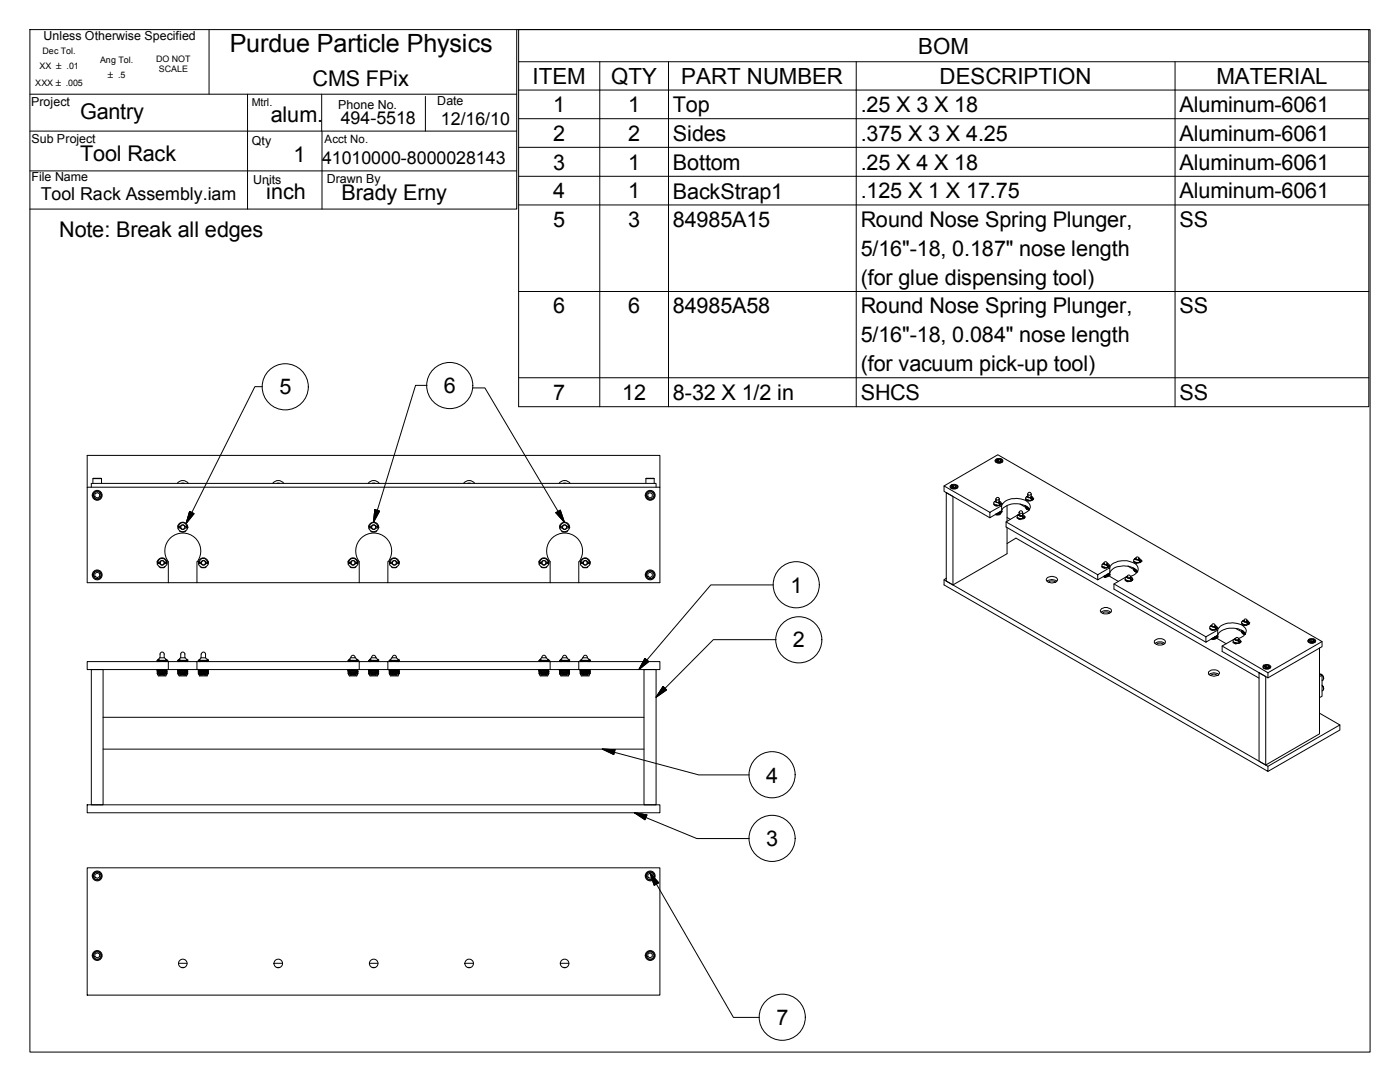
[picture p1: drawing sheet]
<svg xmlns="http://www.w3.org/2000/svg" width="279mm" height="216mm" viewBox="0 0 279 216" stroke-linecap="round" stroke-linejoin="round" font-family="sans-serif">
<!-- layer: Visible Edges(ANSI) -->
<g fill="none" stroke="#000" stroke-width=".2">
<path d="M17.4 97.2v-6.3h114.3v6.3M17.4 97.2h114.3v19.1h-114.3zM18.2 97.2v-.7h112.7v.7M18.5 95.5h1.8zM18.5 95.5v1M18.9 98.6l.5-.3 .5 .3v.5l-.5 .3-.5-.3zM20.3 95.5v1M35.4 96.5a1.37 1.37 0 0 1 2.2 0M36.2 96.4h.6M54.4 96.5a1.37 1.37 0 0 1 2.3 0M55.2 96.4h.6M73.5 96.5a1.37 1.37 0 0 1 2.2 0"/>
<path d="M74.3 96.4h.6M92.5 96.5a1.37 1.37 0 0 1 2.3 0M93.3 96.4h.6M111.6 96.5a1.37 1.37 0 0 1 2.2 0M112.4 96.4h.6M128.9 95.5v1M129 95.4l1.6 .1zM129.3 98.6l.4-.3 .5 .3v.5l-.5 .3-.4-.3zM130.6 95.5v1M188.4 97l10.7-6.3 64.7 37.3-10.8 6.2M188.8 98.3l1.4 .8v17.6l-1.4-.7zM189.7 96.9a.97 .97 0 0 1 1.5 .3 1.01 1.01 0 0 1-1.6 0z"/>
<path d="M189.7 97.2v.1M190 96.8h.6l.4 .2a.65 .65 0 0 1-.6 .5 .65 .65 0 0 1-.6-.4zM190 96.9l-.3 .4a.87 .87 0 0 0 1.4-.1l-.3-.3M190 97l.3-.1 .4 .1 .1 .2-.3 .1h-.4zM190.3 96.9v.3l-.2 .1M190.3 97.2l.3 .1M190.7 97v.2M191.1 97.2v.1M198.6 91.9a.92 .92 0 0 1 1.6 .1 .93 .93 0 0 1-1.6-.1zM198.7 92v.2M198.8 99.9v.4h.5M198.8 99.9h.1"/>
<path d="M198.8 99.9l-.2 .2 .1-.1M198.9 91.7a.54 .54 0 0 1 .7-.2 .54 .54 0 0 1 .3 .6 .61 .61 0 0 1-.6 .2 .61 .61 0 0 1-.5-.5zM198.9 91.7l-.1 .1a.61 .61 0 0 0 .3 .6 .61 .61 0 0 0 .7-.1l.2-.2-.2-.4M199 91.9l.3-.2 .3 .1 .2 .2-.3 .2-.4-.1zM199.3 91.7l-.2 .4M199.6 91.8v.3l-.3-.1M200 92v.2M204.7 99.6l.2 .3 .5 .1M204.8 99.6l.1 .2 .8 .1M204.9 99.1h.1M205 99.1l-.3 .3a1.07 1.07 0 0 0 1.4 .3h-.2l.2-.3-.1-.3-.2-.1 .1 .4-.2 .2-.1-.3M205.1 99l-.1 .2 .6 .1"/>
<path d="M205.1 99.1l.2 .2h.3M205.1 99h.1M205.1 99l-.2 .1h.1M205.1 99.8l.6 .1M205.7 99.2v.2h.2M205.7 99.4h.1M205.7 99.2h.1M205.8 99.1l-.1 .1M206.1 99.3l.1 .2-.1 .2M206.1 99.4l-.2 .3M206.1 99.4h.1M206.2 99.6l-.4 .3"/>
<path d="M206.2 99.5v.1M18.9 114.4l.5-.2 .5 .2v.6l-.5 .3-.5-.3zM31.4 112.1l.1 .4a.87 .87 0 0 1 .9-1.1 .87 .87 0 0 1 .8 1.1l.1-.4M31.4 112.6a1.08 1.08 0 0 0 1 .6 1.08 1.08 0 0 0 .9-.6M31.4 112.1a1.02 1.02 0 0 1 1-.8 1.02 1.02 0 0 1 .9 .8M31.4 112v.6M31.5 112.3h.1M31.5 112.3v.2M31.6 112.2h.3M31.6 112.2v.2l.3 .1M31.7 113.1a1.05 1.05 0 0 0 1.3 0M31.9 112.4a.48 .48 0 0 0 .5 .4 .48 .48 0 0 0 .4-.4"/>
<path d="M31.9 112.2a.48 .48 0 0 1 .5-.4 .48 .48 0 0 1 .4 .4M32.8 112.2h.3M33.1 112.2v.3h-.3M33.2 112.3h.1M33.2 112.3v.2M33.3 112v.6M33.6 112.1v4.2M33.6 112.1a3.6 3.6 0 0 1 .5-4.8 3.6 3.6 0 0 1 4.8 0 3.6 3.6 0 0 1 .5 4.8M35.5 105.5a1.03 1.03 0 0 0 .9 .6 1.03 1.03 0 0 0 1-.6M35.5 104.9v.5M35.6 105.2h.1M35.6 105.2v.1"/>
<path d="M35.8 104.5a.95 .95 0 0 1 1-.2 .95 .95 0 0 1 .6 .9l-.1 .1a.88 .88 0 0 0-.8-1 .88 .88 0 0 0-.9 1l-.1-.3zM35.8 105h.3M35.8 105.1v.2h.3M35.8 106a1.15 1.15 0 0 0 1.3 0M36 105.3a.48 .48 0 0 0 .5 .4 .48 .48 0 0 0 .4-.4M36 105.1a.48 .48 0 0 1 .5-.4 .48 .48 0 0 1 .4 .4M36.9 105h.3M37.2 105.1v.2h-.3M37.3 105.2h.1M37.3 105.2v.1M37.4 104.9v.5M39.3 112.1v4.2"/>
<path d="M39.6 112.6a1.03 1.03 0 0 0 1 .6 1.03 1.03 0 0 0 .9-.6M39.7 112v.6M39.8 111.8a.9 .9 0 0 1 1.1-.4 .9 .9 0 0 1 .5 1.1 .84 .84 0 0 0-.8-1.1 .84 .84 0 0 0-.8 1.1l-.2-.4zM39.8 112.3h.1M39.8 112.3v.2M39.9 112.2h.3M39.9 112.5h.3M39.9 112.2v.2M39.9 113.1a1.15 1.15 0 0 0 1.3 0M40.2 112.4a.48 .48 0 0 0 .4 .4 .48 .48 0 0 0 .5-.4M40.2 112.2a.48 .48 0 0 1 .4-.4 .48 .48 0 0 1 .5 .4M41 112.5h.3"/>
<path d="M41 112.2h.3M41.3 112.2v.2M41.4 112.3h.1M41.4 112.3v.2M41.6 112v.6M69.5 112.6a1.08 1.08 0 0 0 1 .6 1.08 1.08 0 0 0 .9-.6M69.5 112v.6M69.6 112.3h.1M69.6 112.3v.2M69.7 111.6a.94 .94 0 0 1 1.1-.2 .94 .94 0 0 1 .6 .9l-.1 .2a.87 .87 0 0 0-.8-1.1 .87 .87 0 0 0-.9 1.1 .56 .56 0 0 1 .1-.9zM69.7 112.2h.3M69.7 112.5h.3"/>
<path d="M69.7 112.2v.2M69.8 113.1l.4 .2h.5l.4-.2M70 112.4a.48 .48 0 0 0 .5 .4 .48 .48 0 0 0 .4-.4M70 112.2a.48 .48 0 0 1 .5-.4 .48 .48 0 0 1 .4 .4M70.9 112.2h.3M70.9 112.5h.3M71.2 112.2v.2M71.3 112.3h.1M71.3 112.3v.2M71.4 112v.6M71.7 112.1v4.2M71.7 112.1a3.6 3.6 0 0 1 .5-4.8 3.6 3.6 0 0 1 4.8 0 3.6 3.6 0 0 1 .5 4.8"/>
<path d="M73.6 105.5a1.03 1.03 0 0 0 .9 .6 1.03 1.03 0 0 0 1-.6M73.6 104.9v.5M73.7 105.2h.1M73.7 105.2v.1M73.9 104.5a.95 .95 0 0 1 1-.2 .95 .95 0 0 1 .6 .9l-.1 .1a.88 .88 0 0 0-.8-1 .88 .88 0 0 0-.9 1l-.1-.3zM73.9 105h.3M73.9 105.1v.2h.3M74 106a1.05 1.05 0 0 0 1.2 0M74.1 105.3a.48 .48 0 0 0 .5 .4 .48 .48 0 0 0 .4-.4M74.1 105.1a.48 .48 0 0 1 .5-.4 .48 .48 0 0 1 .4 .4M75 105h.3M75.3 105.1v.2h-.3"/>
<path d="M75.4 105.2h.1M75.4 105.2v.1M75.5 104.9v.5M77.4 112.1v4.2M77.7 112.6a1.03 1.03 0 0 0 1 .6 1.03 1.03 0 0 0 .9-.6M77.8 112v.6M77.9 111.8a.9 .9 0 0 1 1.1-.4 .9 .9 0 0 1 .5 1.1 .84 .84 0 0 0-.8-1.1 .84 .84 0 0 0-.8 1.1l-.2-.4zM77.9 112.3h.1M77.9 112.3v.2M78 112.2h.3M78 112.2v.2l.3 .1M78.1 113.1a.95 .95 0 0 0 1.1 0"/>
<path d="M78.3 112.4a.48 .48 0 0 0 .4 .4 .48 .48 0 0 0 .5-.4M78.3 112.2a.48 .48 0 0 1 .4-.4 .48 .48 0 0 1 .5 .4M79.1 112.2h.3M79.4 112.2v.2l-.3 .1M79.5 112.3h.1M79.5 112.3v.2M79.7 112v.6M107.6 112.6a1.08 1.08 0 0 0 1 .6 1.08 1.08 0 0 0 .9-.6M107.6 112v.6M107.7 112.3h.1M107.7 112.3v.2M107.8 111.6a.94 .94 0 0 1 1.1-.2 .94 .94 0 0 1 .6 .9l-.1 .2a.87 .87 0 0 0-.8-1.1 .87 .87 0 0 0-.9 1.1 .56 .56 0 0 1 .1-.9z"/>
<path d="M107.8 112.2h.3M107.8 112.2v.3l.3-.1a.48 .48 0 0 0 .5 .4 .48 .48 0 0 0 .4-.4M107.9 113.1l.4 .2h.5l.4-.2M108.1 112.2a.48 .48 0 0 1 .5-.4 .48 .48 0 0 1 .4 .4M109 112.2h.3M109.3 112.2v.2l-.3 .1M109.4 112.3h.1M109.4 112.3v.2M109.5 112v.6M109.8 112.1v4.2M109.8 112.1a3.6 3.6 0 0 1 .5-4.8 3.6 3.6 0 0 1 4.8 0 3.6 3.6 0 0 1 .5 4.8M111.7 105.5a1.03 1.03 0 0 0 .9 .6 1.03 1.03 0 0 0 1-.6"/>
<path d="M111.7 104.9v.5M111.8 105.2h.1M111.8 105.2v.1M112 104.5a.95 .95 0 0 1 1-.2 .95 .95 0 0 1 .6 .9l-.1 .1a.88 .88 0 0 0-.8-1 .88 .88 0 0 0-.9 1l-.1-.3zM112 105h.3M112 105.1v.2h.3M112.1 106a1.05 1.05 0 0 0 1.2 0M112.2 105.3a.48 .48 0 0 0 .5 .4 .48 .48 0 0 0 .4-.4M112.2 105.1a.48 .48 0 0 1 .5-.4 .48 .48 0 0 1 .4 .4M113.1 105h.3M113.4 105.1v.2h-.3M113.5 105.2h.1"/>
<path d="M113.5 105.2v.1M113.6 104.9v.5M115.5 112.1v4.2M115.8 112.6a1.03 1.03 0 0 0 1 .6 1.03 1.03 0 0 0 .9-.6M115.9 112v.6M116 111.8a.9 .9 0 0 1 1.1-.4 .9 .9 0 0 1 .5 1.1 .84 .84 0 0 0-.8-1.1 .84 .84 0 0 0-.8 1.1l-.2-.4zM116 112.3h.1M116 112.3v.2M116.1 112.2h.3M116.1 112.2v.2l.3 .1M116.2 113.1a.95 .95 0 0 0 1.1 0M116.4 112.4a.48 .48 0 0 0 .4 .4 .48 .48 0 0 0 .5-.4"/>
<path d="M116.4 112.2a.48 .48 0 0 1 .4-.4 .48 .48 0 0 1 .5 .4M117.2 112.2h.3M117.5 112.2v.2l-.3 .1M117.6 112.3h.1M117.6 112.3v.2M117.8 112v.6M129.3 114.4l.4-.2 .5 .2v.6l-.5 .3-.4-.3zM188.8 115.4l-.4 .3v1l64.6 37.2v-1l-64.6-37.2M197.5 102.2l2.4-1.3v1l-2.4 1.4zM197.5 102.2l-9.1-5.2v1l9.1 5.3M198.3 100.6l.2 .2 .5 .2M198.4 100.6l.2 .2 .7 .1"/>
<path d="M198.6 100.1h.1M198.6 100a.39 .39 0 0 0-.3 .5 .39 .39 0 0 0 .5 .3h.7l.3-.2h-.3h.1l.2-.3-.4-.4 .2 .6h-.2l-.1-.2M198.7 102.6l.4 .1-.3-.1M198.8 100.1l.1 .2h.4M198.8 100.8h.6M198.8 102.6l.3 .1M198.8 100.8h.1M198.8 102.6h.1M199.4 100.1l.2 .4M199.4 100.1h.1M199.4 100.3l-.1 .1M199.4 100.1l.1 .1"/>
<path d="M199.7 102.2l-.4 .1M199.7 102.4l-.4 .2-.4-.1M199.7 102.4l-.3 .3h-.8M199.8 100.3l.1 .2-.1 .1M199.8 100.5l-.3 .1M199.8 102.4l-.5 .2h-.5M199.8 100.5h.1M199.8 100.6v.1l-.3 .1M199.8 102l-.3 .2M199.8 102a.54 .54 0 0 1-.7 .4M199.9 100.9a3.5 3.5 0 0 1 4.3-1.2 1.4 1.4 0 0 1 1.2 2.1l-1.3 .8M199.9 102.1l-.3 .3h-.6l.4 .1"/>
<path d="M199.9 100.5h.1M199.9 102.1h.1M200.8 104.1l18.3 10.6M201 108.5l1.8-1.1 48.5 27.9M201 105.3v5.2l-10.8 6.2M201 100.9v3.1M201 103.3l.6 .3M202.9 103.3l.7 .4M203.1 103.3l.3 .2 .6 .1M203.2 102.8l-.2 .2a.91 .91 0 0 0 1.4 .4l-.2-.1 .2-.2v-.2l-.3-.3 .1 .5-.1 .2-.2-.4M203.2 102.7h.1M203.3 102.7l-2.5 1.4v1.1l18.3 10.5"/>
<path d="M203.3 102.7h.1M203.4 102.7l.1 .2h.4h-.4l-.1-.2M203.4 102.7h.1M203.4 103.4l.6 .1M203.4 103.4h.1M203.6 100.6l1.1 .6M203.9 102.9h.1M204 102.9l.2 .2M204 103v.1M204 102.9h.1M204.1 102.7l-.1 .2M204.4 103l.1 .1-.1 .3"/>
<path d="M204.4 103.1l-.2 .2M204.4 103.1h.1M204.5 103.2l-.1 .2-.2 .1M204.7 100.9v.2l.6 .3M204.7 101l.2 .3 .5 .2-.4-.1M204.7 101.2a.63 .63 0 0 0 .8 .4M204.7 101l.3 .1M204.7 101.3l.7 .4-.6-.2M204.8 101l.3 .2M204.8 101.2l.6 .3M204.9 101.5l.5 .3M205.1 101.6l.3 .1"/>
<path d="M205.5 101.7a3.8 3.8 0 0 0-5.5 0l-.2 .3-.4 .2M209 116a1.59 1.59 0 0 1 1.9 0M209 115.3a1.41 1.41 0 0 1 2.1 .4 1.35 1.35 0 0 1-2.3 0zM209.3 116.2a.79 .79 0 0 1 1.3 0M219.1 114.7l2.4-1.4v1l-2.4 1.4zM219.8 113l.3 .3 .4 .1M220 113l.3 .2 .6 .1M220.1 112.5h.1M220.2 112.5a.36 .36 0 0 0-.3 .4 .36 .36 0 0 0 .4 .3l.5 .1 .6-.3M220.2 112.5l.3 .2h.3l.2 .3 .1-.2-.1-.4 .3 .2v.3l-.3 .2h.3l-.3 .1M220.3 113.2l.6 .1M220.3 112.5l.5 .2"/>
<path d="M220.3 112.4h.1M220.9 112.6v.2h.2M220.9 114.6h.1M220.9 112.6h.1M220.9 112.8h.1M221 112.5l-.1 .1M221 114.6l.4-.2-.1 .2h-.4M221.2 114.6l-.4 .1M221.2 114.8l-.7 .1M221.2 114.9l2 1.1M221.3 114.7a.79 .79 0 0 1-1 .3M221.3 114.8l-.6 .4-.5-.1h.4"/>
<path d="M221.3 112.8l-.3 .3M221.3 112.8h.1M221.4 114.7h.1M221.4 112.7v.3l-.1 .1M221.4 114.4a.41 .41 0 0 1-.2 .4 .41 .41 0 0 1-.4 0h-.1M221.4 114.6l-.2 .2-.7 .1h.4M221.4 114.6h.1M221.4 112.9v.1M221.5 113.3a2.68 2.68 0 0 1 2.9-1.4 2.91 2.91 0 0 1 2.7 1.3 1.56 1.56 0 0 1-1.5 1.8M222.3 116.5l18.4 10.6M224.5 115.7l.2 .3 .5 .1M224.6 115.6l.3 .4h.6"/>
<path d="M224.7 115.2h.1M224.8 115.1l-2.5 1.4v1l18.4 10.6M224.9 115.9l.7 .1M224.9 115.2l.3 .2h.3M224.9 115.1h.1M225.1 113l1.1 .6M225.6 116h.1M225.6 115.3h.1M225.6 115.3l.2 .3M225.6 115.2v.1M225.6 115.4v.1M225.9 115.5l-.2 .3"/>
<path d="M226 115.4v.4M226.1 115.7a.99 .99 0 0 1-1.6-.3l.4-.3 .1 .2 .5 .1 .1 .2h.2l-.2-.5 .4 .3-.3 .4h.3l-.3 .2M226.1 115.6h.1M226.2 112.1l.7 .4M226.3 113.5a.59 .59 0 0 0 .7 .5 3.8 3.8 0 0 0-5.4 .1l-.1 .2M226.3 113.7l.4 .4h.2l-.5-.2M226.3 113.7l.6 .3M226.3 112l.3 .3h.6M226.4 113.9l.5 .3M226.4 111.5h.1M226.5 113.5l-.2-.1 .4 .3M226.5 111.5l-.2 .3a1.01 1.01 0 0 0 1.5 .3"/>
<path d="M226.6 111.4l.1 .3h.5l.1 .3 .2-.1-.2-.5 .3 .2 .1 .2-.3 .3h.2l-.2 .2M226.6 113.8l.3 .1h-.1a.54 .54 0 0 1-.6-.6l.1 .3 .5 .2M226.6 114l.3 .1M226.6 112.2l.7 .1M226.6 111.5l.3 .2h.3M226.6 111.4h.1M227.3 111.6l.2 .3M227.3 111.6h.1M227.3 111.8h.1M227.3 111.5v.1M227.6 111.9l-.2 .2M227.6 111.9h.1"/>
<path d="M227.7 111.8l.1 .2-.2 .1M227.8 112h.1M18.2 133.6h2.4v27h-2.4zM31.3 133.7l.1-.1 .1 .1M31.3 133.6l.1 .1M31.4 131.8h.1M31.4 131.8h1.9M31.4 131.8l.1 .2a2.53 2.53 0 0 1 1.8 0v-.2M31.4 133.6h.1M31.4 134a1.13 1.13 0 0 1 1.2-.3l.5 .1 .2 .2M31.4 134.4v-.2l.7-.2 1 .1 .2 .3M31.4 133.9l.5-.2h.9l.5 .2"/>
<path d="M31.4 134.2l.5-.2 1.4 .2M31.4 134.6l.4-.2 1.5 .2-.2 .3h-1.5zM31.5 131.7l-.1 .2M31.5 134.1l-.1-.1a1.08 1.08 0 0 1 1.2-.2l.7 .1-.1 .2M31.5 134.1a2.02 2.02 0 0 1 1.7 0M31.5 134.4h-.1a2.64 2.64 0 0 1 1.9 0h-.1M31.5 134.4l.4-.1 1.3 .1M31.5 134.4h1.7M31.5 131.7h.1M31.5 133.7v.1M31.5 134.1v.1M31.6 132l.6-.1 .9 .1"/>
<path d="M31.6 131.6l.3-.3h.9l.3 .3M31.6 131.6h.1M31.6 131.6l-.1 .1M31.7 132h1.3M31.7 134.7l.6-.1 .7 .1zM31.7 134.7h1.3M31.9 130.5a.41 .41 0 0 1 .5-.4 .41 .41 0 0 1 .4 .4M31.9 130.5v.8M32.2 133.6l-.7 .1M32.5 133.6l.7 .1M32.8 130.5v.8M33.1 131.6h.1"/>
<path d="M33.1 131.6l.1 .1M33.2 131.7l.1 .1M33.2 131.7h.1M33.2 133.7v.1M33.2 134.1v.1M33.3 133.6l-.1 .1M33.3 131.8h.1M33.3 131.8v.1M33.3 133.6v.1M33.6 132h5.7v1.6h-5.7zM33.6 132h-16.2v1.6h16.2M35.4 133.7l.1-.1 .1 .1"/>
<path d="M35.4 133.6v.1h.2M35.5 131.8h.1M35.5 131.8h1.9M35.5 131.8l.1 .2 .3-.2a1.58 1.58 0 0 1 1.4 .2l.1-.2M35.5 133.6h.1M35.5 133.9l.4-.2h1.1l.4 .2M35.5 134a1.23 1.23 0 0 1 1.3-.3l.7 .2v.1M35.5 134.2l.4-.2 1.5 .2M35.5 134.4l.1-.2 .8-.2a.97 .97 0 0 1 1.1 .4M35.6 134.6l.3-.2 1.5 .2-.2 .3h-1.4zM35.6 131.7l-.1 .2M35.6 134.1l-.1-.1 .1-.1 .7-.1a1.08 1.08 0 0 1 1.1 .2l-.1 .1"/>
<path d="M35.6 134.1a2.02 2.02 0 0 1 1.7 0M35.6 134.4h-.1a.76 .76 0 0 1 .9-.2h.7l.4 .1-.2 .1M35.6 134.4l.3-.1 1.4 .1M35.6 131.7h.1M35.6 133.7v.1M35.6 134.1v.1M35.6 134.4v.1M35.7 132l.6-.1 1 .1M35.8 131.6l.2-.3h1l.2 .3M35.8 131.6h.1M35.8 131.6l-.2 .1M35.8 132h1.3"/>
<path d="M35.9 134.7l.5-.1 .7 .1zM35.9 134.7h1.2M36.1 130.5a.41 .41 0 0 1 .4-.4 .41 .41 0 0 1 .4 .4M36.1 130.5v.8M36.3 133.6l-.7 .1M36.6 133.6l.7 .1M36.9 130.5v.8M37.2 131.6h.1M37.2 131.6l.3 .2M37.3 131.7h.1M37.3 134.4h-1.1l-.6 .1M37.3 133.7v.1"/>
<path d="M37.3 134.1v.1M37.4 133.6l-.1 .1M37.4 131.8h.1M37.5 131.8v.1M37.5 133.6v.1M39.3 133.6h32.4M39.3 132h32.4M39.6 134a.8 .8 0 0 1 1-.3l.8 .1 .2 .2M39.6 134.4v-.2a2.8 2.8 0 0 1 2 0v.2M39.6 131.8h.1M39.6 131.8h1.9M39.6 131.8l.2 .2v-.1l.3-.1h1l.3 .1v.1l.1-.2"/>
<path d="M39.6 133.6l.1 .1-.1-.1v.1M39.6 133.7h.2M39.7 134.5l1.4-.1 .4 .2-.2 .3h-1.5zM39.7 134.5h.1M39.8 131.7l-.2 .2M39.8 133.8l.3-.1 1.3 .1M39.8 134.1l-.2-.1 .2-.1 .3-.1 1.3 .1 .2 .1-.2 .1M39.8 134h.1a2.02 2.02 0 0 1 1.5 .1zM39.8 134.4h-.2a1.19 1.19 0 0 1 1.2-.2l.8 .1-.2 .1M39.8 134.4l.3-.1 1.3 .1M39.8 134.5l.5-.1 1.1 .1M39.8 131.7h.1"/>
<path d="M39.8 133.7v.1M39.8 134.1v.1M39.8 134.4v.1M39.8 133.8l-.2 .1M39.8 134.1l-.2 .1M39.8 132l.6-.1 .9 .1M39.9 132h1.3M39.9 134.7l.7-.1 .6 .1zM39.9 134.7h1.3M40.1 131.3l-.3 .4M40.1 131.3h.9M40.1 130.5v.8"/>
<path d="M40.2 130.5a.41 .41 0 0 1 .4-.4 .41 .41 0 0 1 .4 .4M40.4 133.6l-.6 .1M40.8 133.6l.6 .1M41 131.3l.3 .3M41 130.5v.8M41.3 131.6h.1M41.3 131.6l.1 .1M41.4 131.7l.2 .1M41.4 131.7h.1M41.4 133.7l.1 .2M41.4 134.2h.1M41.4 134.4l.1 .1"/>
<path d="M41.5 133.6l-.1 .1M41.5 131.8h.1M41.6 131.8v.1M41.6 133.6v.1M69.4 133.7l.1-.1 .1 .1M69.4 133.7h.2M69.4 133.6v.1M69.5 133.6h.1M69.5 134a1.13 1.13 0 0 1 1.2-.3l.5 .1 .2 .2M69.5 134.4v-.2l.9-.2 .8 .1 .2 .3M69.5 131.8h1.9l-.1 .2a2.57 2.57 0 0 0-1.8 0zM69.5 131.8h.1"/>
<path d="M69.5 133.9l.7-.2 1.2 .2M69.5 134.2l.5-.2 1.4 .2M69.5 134.6l.4-.2 1.5 .2-.2 .3h-1.5zM69.6 133.7l.4-.1 1.3 .1M69.6 134.1l-.1-.1v-.1l.7-.1 1.2 .1v.1l-.1 .1M69.6 134.1a2.02 2.02 0 0 1 1.7 0M69.6 134.5l-.1-.2 .5-.1h1.2l.2 .1-.1 .2M69.6 134.4l.4-.1a1.51 1.51 0 0 1 1.3 .2l-.6-.1zM69.6 131.7l-.1 .2M69.6 131.7h.1M69.6 133.7v.1M69.6 134.1v.1"/>
<path d="M69.7 132l.6-.1 .9 .1M69.7 131.6l.3-.3h.9l.3 .3M69.7 131.6h.1M69.7 131.6l-.1 .1M69.8 134.7h1.3zM69.8 134.7h1.3M69.8 132h1.3M70 131.3a.42 .42 0 0 1 .5-.6 .42 .42 0 0 1 .4 .6M71.2 131.6h.1M71.2 131.6l.1 .1M71.3 131.7l.1 .1M71.3 131.7h.1"/>
<path d="M71.3 133.7v.1M71.3 134.1v.1M71.4 133.6l-.1 .1M71.4 131.8h.1M71.4 131.8v.1M71.4 133.6v.1M71.7 132h5.7v1.6h-5.7zM73.5 133.7l.1-.1 .1 .1M73.5 133.7h.2M73.5 133.6v.1M73.6 133.6h.1M73.6 133.9l.7-.2 1.2 .2"/>
<path d="M73.6 134a1.23 1.23 0 0 1 1.3-.3l.7 .2v.1M73.6 134.2l.4-.2 1.5 .2M73.6 134.4l.1-.2 .8-.2a.97 .97 0 0 1 1.1 .4M73.6 131.8h1.5h.4l-.1 .2a2.73 2.73 0 0 0-1.8 0zM73.6 131.8h.1M73.7 134.5l.6-.1 1.1 .1a1.61 1.61 0 0 0-1.5-.1h-.3a.76 .76 0 0 1 .9-.2l1.1 .1-.2 .2M73.7 134.6l.3-.2 1.5 .2-.2 .3h-1.4zM73.7 133.7l.3-.1 1.4 .1M73.7 134.1l-.1-.1 .1-.1 .7-.1 1.1 .1 .1 .1-.2 .1M73.7 134.1a2.02 2.02 0 0 1 1.7 0M73.7 131.7l-.1 .2M73.7 131.7h.1"/>
<path d="M73.7 133.7v.1M73.7 134.1v.1M73.8 132l.6-.1 .9 .1M73.9 131.6l.2-.3h1l.2 .3M73.9 131.6h.1M73.9 131.6l-.2 .1M74 134.7h1.1zM74 134.7h1.1M74 132h1.2M74.2 131.3a.42 .42 0 0 1 .4-.6 .42 .42 0 0 1 .4 .6M75.3 131.6h.1M75.3 131.6l.1 .1"/>
<path d="M75.4 131.7l.2 .1M75.4 131.7h.1M75.4 133.7v.1M75.4 134.1v.1M75.5 133.6l-.1 .1M75.5 131.8h.1M75.6 131.8v.1M75.6 133.6v.1M77.4 133.6h32.4M77.4 132h32.4M77.7 133.7h.1M77.7 134a.8 .8 0 0 1 1-.3l.8 .1 .2 .2"/>
<path d="M77.7 134.4a.68 .68 0 0 1 .8-.3h.4a.68 .68 0 0 1 .8 .3M77.7 131.9l1.5-.1 .5 .1-.2 .1a2.53 2.53 0 0 0-1.8 0zM77.7 133.7h.2M77.7 133.6v.1M77.7 131.8h.1M77.7 133.6l.1 .1M77.7 133.6h.1M77.7 134.3l1.4-.1 .6 .2-.2 .1-.6-.1-1 .1zM77.8 134.5l1.4-.1 .4 .2-.2 .3h-1.5zM77.8 134.5h.1M77.9 133.7l.3-.1 1.3 .1M77.9 133.8l.5-.1 1.1 .1"/>
<path d="M77.9 134.1l-.2-.1 .1-.1 .6-.1 1.2 .1 .1 .1-.2 .1M77.9 134h.1a2.02 2.02 0 0 1 1.5 .1zM77.9 134.5v-.1l.5-.1a1.16 1.16 0 0 1 1.2 .2M77.9 131.7l-.2 .2M77.9 131.7h.1M77.9 133.7v.1M77.9 134.1v.1M77.9 133.8l-.2 .1M77.9 134.1l-.2 .1M77.9 132l.6-.1 .9 .1M78.1 134.7h1.1zM78.1 134.7h1.1"/>
<path d="M78.1 132h1.1M78.2 131.3l-.3 .4M78.2 131.2v.1M78.2 131.3h.9M78.3 131.2a.42 .42 0 0 1 .5-.5 .42 .42 0 0 1 .3 .6M79.1 131.3l.3 .3M79.4 131.6h.1M79.4 131.6l.1 .1M79.5 131.7l.2 .1M79.5 133.7l.1 .2M79.5 134.2h.1M79.5 131.7h.1"/>
<path d="M79.6 133.6l-.1 .1M79.6 131.8h.1M79.7 131.8v.1M79.7 133.6v.1M107.5 133.7l.1-.1 .1 .1M107.5 133.7h.2M107.5 133.6v.1M107.6 133.6h.1M107.6 134a1.13 1.13 0 0 1 1.2-.3l.5 .1 .2 .2M107.6 134.4v-.2l.9-.2 .8 .1 .2 .3M107.6 131.8h1.9l-.1 .2a2.57 2.57 0 0 0-1.8 0zM107.6 131.8h.1"/>
<path d="M107.6 133.9l.7-.2 1.2 .2M107.6 134.2l.5-.2 1.4 .2M107.6 134.6l.4-.2 1.5 .2-.2 .3h-1.5zM107.7 133.7l.4-.1 1.3 .1M107.7 134.1l-.1-.1v-.1l.7-.1 1.2 .1v.1l-.1 .1M107.7 134.1a2.02 2.02 0 0 1 1.7 0M107.7 134.5l-.1-.2 .5-.1h1.2l.2 .1-.1 .2M107.7 134.4l.4-.1a1.51 1.51 0 0 1 1.3 .2l-.6-.1zM107.7 131.7l-.1 .2M107.7 131.7h.1M107.7 133.7v.1M107.7 134.1v.1"/>
<path d="M107.8 132l.6-.1 .9 .1M107.8 131.6l.3-.3h.9l.3 .3M107.8 131.6h.1M107.8 131.6l-.1 .1M107.9 134.7h1.3zM107.9 134.7h1.3M107.9 132h1.3M108.1 131.3a.42 .42 0 0 1 .5-.6 .42 .42 0 0 1 .4 .6M109.3 131.6h.1M109.3 131.6l.1 .1M109.4 131.7l.1 .1M109.4 131.7h.1"/>
<path d="M109.4 133.7v.1M109.4 134.1v.1M109.5 133.6l-.1 .1M109.5 131.8h.1M109.5 131.8v.1M109.5 133.6v.1M109.8 132h5.7v1.6h-5.7zM111.6 133.7l.1-.1 .1 .1M111.6 133.7h.2M111.6 133.6v.1M111.7 133.6h.1M111.7 133.9l.7-.2 1.2 .2"/>
<path d="M111.7 134a1.23 1.23 0 0 1 1.3-.3l.7 .2v.1M111.7 134.2l.4-.2 1.5 .2M111.7 134.4l.1-.2 .8-.2a.97 .97 0 0 1 1.1 .4M111.7 131.8h1.5h.4l-.1 .2a2.73 2.73 0 0 0-1.8 0zM111.7 131.8h.1M111.8 134.5l.6-.1 1.1 .1a1.61 1.61 0 0 0-1.5-.1h-.3a.76 .76 0 0 1 .9-.2l1.1 .1-.2 .2M111.8 134.6l.3-.2 1.5 .2-.2 .3h-1.4zM111.8 133.7l.3-.1 1.4 .1M111.8 134.1l-.1-.1 .1-.1 .7-.1 1.1 .1 .1 .1-.2 .1M111.8 134.1a2.02 2.02 0 0 1 1.7 0M111.8 131.7l-.1 .2M111.8 131.7h.1"/>
<path d="M111.8 133.7v.1M111.8 134.1v.1M111.9 132l.6-.1 .9 .1M112 131.6l.2-.3h1l.2 .3M112 131.6h.1M112 131.6l-.2 .1M112.1 134.7h1.1zM112.1 134.7h1.1M112.1 132h1.2M112.3 131.3a.42 .42 0 0 1 .4-.6 .42 .42 0 0 1 .4 .6M113.4 131.6h.1M113.4 131.6l.1 .1"/>
<path d="M113.5 131.7l.2 .1M113.5 131.7h.1M113.5 133.7v.1M113.5 134.1v.1M113.6 133.6l-.1 .1M113.6 131.8h.1M113.7 131.8v.1M113.7 133.6v.1M115.5 132h16.2v1.6h-16.2M115.8 133.7h.1M115.8 134a.8 .8 0 0 1 1-.3l.8 .1 .2 .2M115.8 134.4a.68 .68 0 0 1 .8-.3h.4a.68 .68 0 0 1 .8 .3"/>
<path d="M115.8 133.7h.2M115.8 131.8h.1M115.8 133.6v.1M115.8 133.6l.1 .1M115.8 133.6h.1M115.8 134.3l1.4-.1 .6 .2-.2 .1-.6-.1-1 .1zM115.8 131.8h1.9l-.1 .2a2.53 2.53 0 0 0-1.8 0zM115.9 134.5l1.4-.1 .4 .2-.2 .3h-1.5zM115.9 134.5h.1M116 133.7l.3-.1 1.3 .1M116 133.8l.5-.1 1.1 .1M116 134.1l-.2-.1 .1-.1 .6-.1 1.2 .1 .1 .1-.2 .1"/>
<path d="M116 134h.1a2.02 2.02 0 0 1 1.5 .1zM116 134.5v-.1l.5-.1a1.16 1.16 0 0 1 1.2 .2M116 131.7l-.2 .2M116 131.7h.1M116 133.7v.1M116 134.1v.1M116 133.8l-.2 .1M116 134.1l-.2 .1M116 132l.6-.1 .9 .1M116.2 134.7h1.1zM116.2 134.7h1.1M116.2 132h1.1"/>
<path d="M116.3 131.3l-.3 .4M116.3 131.2v.1M116.3 131.3h.9M116.4 131.2a.42 .42 0 0 1 .5-.5 .42 .42 0 0 1 .3 .6M117.2 131.3l.3 .3M117.5 131.6h.1M117.5 131.6l.1 .1M117.6 131.7l.2 .1M117.6 133.7l.1 .2M117.6 134.2h.1M117.6 131.7h.1M117.7 133.6l-.1 .1"/>
<path d="M117.7 131.8h.1M117.8 131.8v.1M117.8 133.6v.1M128.5 133.6h2.4v27h-2.4zM219.7 122.2a1.68 1.68 0 0 1 2 0M219.8 121.5a1.3 1.3 0 0 1 2 .4 1.27 1.27 0 0 1-1.9 .4l-.3-.4zM220 122.4a1 1 0 0 1 1.4 0M230.4 127.9a1.53 1.53 0 0 1 2.1 0 .92 .92 0 0 1-1.3 .8l-.5-.2a.45 .45 0 0 1-.3-.6zM230.5 128.4a1.68 1.68 0 0 1 2 0M230.8 128.6a1 1 0 0 1 1.4 0M240.7 127.1l2.3-1.4v1l-2.3 1.4zM241.3 134.6a1.38 1.38 0 0 1 1.9 0"/>
<path d="M241.3 134a1.35 1.35 0 0 1 2.1 .3 1.29 1.29 0 0 1-2.2 0zM241.4 125.4l.2 .3 .5 .1M241.5 125.4l.5 .3h.4M241.6 134.8a.79 .79 0 0 1 1.3 0M241.6 124.9l-.1 .1a.71 .71 0 0 0 1.1 .7l.4-.3M241.7 124.9h.1M241.7 124.9l.1-.1 .1 .3h.5l.1 .2h.2l-.2-.5 .3 .2 .1 .2-.3 .3h.3l-.3 .2M241.8 127.4l.4 .1zM241.8 125.6l.6 .1M241.8 124.9l.3 .2h.3M241.8 124.8h.1M241.9 127.4l.3 .1"/>
<path d="M241.9 127.4h.1M242.4 127.1h.1M242.4 127.3h.1M242.4 125.7h.1M242.5 125l.2 .3M242.5 124.9v.1M242.5 125.2h-.1M242.8 127.3l1.9 1.2M242.8 127l-.4 .1M242.8 127.2l-.4 .2-.4-.1M242.8 127.3l-.4 .3-.7-.2M242.8 125.3l-.2 .2"/>
<path d="M242.8 125.3h.1M242.9 127.1h.1M242.9 127.2l-.5 .2h-.5M242.9 125.2v.3M243 126.8l-.4 .2M243 126.7v.2l-.6 .2M243 126.9a.65 .65 0 0 1-.8 .4M243 126.9l-.2 .4h-.7h.3M243 126.9h.1M243 125.3h.1M243 125.7a3.1 3.1 0 0 1 3.4-1.4 2.24 2.24 0 0 1 2.3 1.6l-.1 .5-.4 .5-1.1 .5M246.1 128.1l.6 .4"/>
<path d="M246.2 128.1l.1 .2 .8 .1M246.3 127.6l-.2 .1a.71 .71 0 0 0 1.1 .6l.4-.2M246.3 127.6h.1M246.4 127.6l-2.5 1.3v1.1l9.1 5.3v-1.1l-9.1-5.3M246.4 127.5l-.1 .1 .2-.1-.1 .1 .3 .2h.3l.1 .3 .2-.1-.1-.6 .3 .3v.2l-.2 .2 .2 .1-.3 .1M246.5 128.3h.6M246.5 127.6l.2 .2h.3M246.5 127.5h.1M246.5 128.3h.1M246.6 125.4l1.2 .6M247 127.8h.1M247.1 127.7l.2 .3"/>
<path d="M247.1 127.7h.1M247.1 127.8v.1M247.2 127.6l-.1 .1M247.5 127.8l.1 .2-.1 .2M247.5 128l-.2 .1M247.5 128h.1M247.6 128v.1M247.8 126a.61 .61 0 0 0 .7 .4 3.8 3.8 0 0 0-5.4 .1l-.1 .2M247.8 125.7v.3l.6 .2M247.8 125.8v.2l.7 .3-.3-.1M247.8 124.5l.2 .2 .4 .1M247.8 125.8l.3 .1"/>
<path d="M247.8 126.2l.7 .4-.6-.3 .1 .1 .5 .2M247.8 124.4l.2 .2 .8 .2M247.9 125.9l.3 .1M247.9 126l.6 .4M248 124h.1M248.1 123.9l-.3 .2a.71 .71 0 0 0 1.1 .6l.4-.2M248.2 123.9h-.2l.2-.1v.2l.2 .1h.3l.2 .3 .1-.1-.1-.5 .2 .2 .1 .2-.3 .3h.3l-.3 .2M248.2 126.4l.3 .2M248.2 124.6l.7 .1M248.2 124l.5 .1M248.2 123.8h.1M248.9 124h.1"/>
<path d="M248.9 124v.2l.1 .1M248.9 124.2l-.1 .1M249.2 124.1l.2 .2-.2 .2M249.2 124.3l-.3 .2M249.2 124.3h.1M249.4 124.3v.1M251.3 134.2l1.3 .8v17.7l-1.3-.8zM252.1 132.8a.97 .97 0 0 1 1.5 .3 1.01 1.01 0 0 1-1.6 0zM252.2 133.1v.2M252.4 132.8a.57 .57 0 0 1 .6-.1 .57 .57 0 0 1 .4 .5 .7 .7 0 0 1-1.2-.2zM252.4 132.8l-.2 .4a.87 .87 0 0 0 1.3-.1l-.3-.3M252.4 133l.3-.2 .4 .1 .1 .2-.3 .2-.4-.1z"/>
<path d="M252.7 132.8v.4h-.2M252.7 133.2h.3M253.1 132.9v.3M253.5 133.1v.2M261.1 127.7a.9 .9 0 0 1 1.5 .3 .93 .93 0 0 1-1.6-.2zM261.1 128v.1M261.4 127.6a.54 .54 0 0 1 .6-.1 .54 .54 0 0 1 .3 .5 .61 .61 0 0 1-.6 .2 .61 .61 0 0 1-.5-.4zM261.4 127.6l-.2 .2a.61 .61 0 0 0 .3 .6 .61 .61 0 0 0 .7-.1l.2-.3-.2-.4M261.4 127.8l.3-.2 .4 .1 .1 .3-.3 .1h-.4zM261.7 127.6l-.1 .5M262.1 127.7v.3h-.4M262.4 128v.1"/>
<path d="M263.3 129.3v17.1l-10.7 6.3M263.3 134.5l.5 .2-.5 .3v4.2l.5-.3v-4.2M263.4 134.5a.75 .75 0 0 1 .7 .5 .75 .75 0 0 1-.3 .8M263.7 134.6l.4 .4 .1 .4M263.8 128v1l-10.8 6.3M264.2 137.5l-.4-.8 .4 .6-.1 .4-.3 .2M20.6 143.1h107.9M20.6 149.5h107.9M253 152.9l14.4-8.2v1l-14.4 8.2M263.3 142.3l4.1 2.4M17.4 160.6h114.3v1.6h-114.3zM17.4 173.2h114.3v25.4h-114.3z"/>
<path d="M18.9 174.5l.5-.3 .5 .3v.5l-.5 .3-.5-.3zM129.3 174.5l.4-.3 .5 .3v.5l-.5 .3-.4-.3zM18.9 190.4l.5-.3 .5 .3v.5l-.5 .2-.5-.2zM35.6 192.2h1.7M36.2 193h.6M54.7 192.2h1.7M55.2 193h.6M73.7 192.2h1.7M74.3 193h.6M92.8 192.2h1.7M93.3 193h.6M111.8 192.2h1.7"/>
<path d="M112.4 193h.6M129.3 190.4l.4-.3 .5 .3v.5l-.5 .2-.4-.2z"/>
<circle cx="19.4" cy="98.8" r=".86"/>
<circle cx="19.4" cy="98.8" r=".73"/>
<circle cx="19.4" cy="98.8" r=".98"/>
<circle cx="129.8" cy="98.8" r=".86"/>
<circle cx="129.8" cy="98.8" r=".73"/>
<circle cx="129.8" cy="98.8" r=".98"/>
<circle cx="19.4" cy="114.7" r=".86"/>
<circle cx="19.4" cy="114.7" r=".73"/>
<circle cx="19.4" cy="114.7" r=".98"/>
<circle cx="32.4" cy="112.3" r=".41"/>
<circle cx="36.5" cy="105.2" r=".41"/>
<circle cx="40.6" cy="112.3" r=".41"/>
<circle cx="70.5" cy="112.3" r=".41"/>
<circle cx="74.6" cy="105.2" r=".41"/>
<circle cx="78.7" cy="112.3" r=".41"/>
<circle cx="108.6" cy="112.3" r=".41"/>
<circle cx="112.7" cy="105.2" r=".41"/>
<circle cx="116.8" cy="112.3" r=".41"/>
<circle cx="129.8" cy="114.7" r=".86"/>
<circle cx="129.8" cy="114.7" r=".73"/>
<circle cx="129.8" cy="114.7" r=".98"/>
<circle cx="19.4" cy="174.8" r=".86"/>
<circle cx="19.4" cy="174.8" r=".73"/>
<circle cx="19.4" cy="174.8" r=".98"/>
<circle cx="129.8" cy="174.8" r=".86"/>
<circle cx="129.8" cy="174.8" r=".73"/>
<circle cx="129.8" cy="174.8" r=".98"/>
<circle cx="19.4" cy="190.7" r=".86"/>
<circle cx="19.4" cy="190.7" r=".73"/>
<circle cx="19.4" cy="190.7" r=".98"/>
<circle cx="36.5" cy="192.2" r=".86"/>
<circle cx="55.5" cy="192.2" r=".86"/>
<circle cx="74.6" cy="192.2" r=".86"/>
<circle cx="93.6" cy="192.2" r=".86"/>
<circle cx="112.7" cy="192.2" r=".86"/>
<circle cx="129.8" cy="190.7" r=".86"/>
<circle cx="129.8" cy="190.7" r=".73"/>
<circle cx="129.8" cy="190.7" r=".98"/>
</g>
<!-- layer: Visible Tangent Edges(ANSI) -->
<g fill="none" stroke="#000" stroke-width=".2">
<path d="M198.8 99.6a.35 .35 0 0 1 .3-.3 .35 .35 0 0 1 .4 .3M198.8 99.6l.1 .2h.4l.1-.2v.5M198.8 99.6v.5M205.1 99.1v-.5l.3 .2 .4-.2v.5M205.1 98.6a.35 .35 0 0 1 .4-.4 .35 .35 0 0 1 .3 .4M203.4 102.7v-.5l.1 .2h.5l.1-.2v.5M203.4 102.3a.35 .35 0 0 1 .3-.4 .35 .35 0 0 1 .4 .4M220.3 112.4l.2 .2h.4l.1-.2M220.3 112.4a.35 .35 0 0 1 .3-.3 .35 .35 0 0 1 .4 .3M220.3 112.4v.1M221 112.4v.1M224.9 115.1a.35 .35 0 0 1 .4-.4 .35 .35 0 0 1 .3 .4"/>
<path d="M224.9 115.1l.3 .2 .4-.2M224.9 115.1v.1M225.6 115.1v.1M226.6 111.4l.3 .2 .4-.2M226.6 111.4v.1M226.6 111.5a.35 .35 0 0 1 .4-.4 .35 .35 0 0 1 .3 .4M227.3 111.4v.1M241.8 124.8a.35 .35 0 0 1 .4-.3 .35 .35 0 0 1 .3 .3M241.8 124.8l.3 .2 .4-.2M241.8 124.8v.1M242.5 124.8v.1M246.5 127.5l.1 .2h.5l.1-.2"/>
<path d="M246.5 127.5a.35 .35 0 0 1 .4-.3 .35 .35 0 0 1 .3 .3M246.5 127.5v.1M247.2 127.5v.1M248.2 123.9a.35 .35 0 0 1 .4-.4 .35 .35 0 0 1 .3 .4M248.2 123.8l.3 .3 .4-.1v-.2v.2M248.2 123.8v.2"/>
</g>
<!-- layer: Symbols(ANSI) -->
<g fill="none" stroke="#000" stroke-width=".2">
<path d="M103.5 12.3v-6.4h169.7v6.4M103.5 12.3h169.7v5.7M103.5 12.3v68.9h169.7v-63.2M103.5 18h169.7M119.7 12.3v68.9M133.4 12.3v68.9M170.9 12.3v68.9M234.5 12.3v68.9M103.5 23.7h169.7M103.5 29.4h169.7M103.5 35.2h169.7M103.5 40.9h169.7"/>
<path d="M103.5 58.2h169.7M52.4 77.2h-1.5l-13.8 27.3M85.2 76.9h-2.3l-8.4 27.3M94.3 77.4h2.5l15.8 26.8M103.5 75.4h169.7M37.8 102l.9 .5-1.6 2zM74.8 101.7l1 .3-1.3 2.2zM110.9 102.3l.9-.5 .8 2.4zM154.4 116.7h-12.5l-14.4 16.9M128.7 131.4l.8 .6-2 1.6zM132.3 137l.7 .7-2.1 1.4zM154.9 127.6h-12.5l-11.5 11.5"/>
<path d="M120.2 149.5l2.5 .1-.2 1zM120.2 149.5l19.2 5.1h10.1M126.6 162.2l2.5 .4-.4 1zM126.6 162.2l12.5 5.1h10.4M129.7 174.2l1.7 1.9-.8 .6zM129.7 174.2l16.7 28.8h5.2"/>
<circle cx="56.9" cy="77.2" r="4.6"/>
<circle cx="89.8" cy="76.9" r="4.6"/>
<circle cx="158.9" cy="116.7" r="4.6"/>
<circle cx="159.4" cy="127.7" r="4.6"/>
<circle cx="154.1" cy="154.6" r="4.6"/>
<circle cx="154.1" cy="167.3" r="4.6"/>
<circle cx="156.1" cy="203" r="4.6"/>
</g>
<!-- layer: Sketch Geometry(ANSI) -->
<path d="M6 5.9h267.4v204h-267.4zM6 18.8h97.1M41.7 5.9v12.9M49.4 18.8v22.9M64.2 18.8v7.4M84.9 19.2v7M103.1 5.9v35.8h-97.1M6 26.2h97.1M6 34.1h97.1M64.3 26.2v15.5" fill="none" stroke="#000" stroke-width=".2"/>
<!-- layer: Symbols(ANSI) -->
<g fill="#000" stroke="#000" stroke-width=".2">
<path d="M37.8 102l-.7 2.5zM37.8 102l.9 .5-1.6 2zM74.8 101.7l-.3 2.5zM74.8 101.7l1 .3-1.3 2.2zM110.9 102.3l1.7 1.9zM110.9 102.3l.9-.5 .8 2.4zM128.7 131.4l-1.2 2.2zM128.7 131.4l.8 .6-2 1.6zM132.3 137l-1.4 2.1zM132.3 137l.7 .7-2.1 1.4zM120.2 149.5l2.5 .1zM120.2 149.5l2.5 .1-.2 1z"/>
<path d="M126.6 162.2l2.5 .4zM126.6 162.2l2.5 .4-.4 1zM129.7 174.2l1.7 1.9zM129.7 174.2l1.7 1.9-.8 .6z"/>
</g>
<text font-size="5" x="45.8" y="10.4">Purdue Particle Physics</text>
<g font-size="4.4">
<text x="183.3" y="10.7">BOM</text>
<text x="106.3" y="16.7">ITEM</text>
<text x="122" y="16.8">QTY</text>
<text x="136" y="16.7">PART NUMBER</text>
<text x="187.5" y="16.8">DESCRIPTION</text>
<text x="242.8" y="16.7">MATERIAL</text>
</g>
<g font-size="4.3">
<text x="62.4" y="17.1">CMS FPix</text>
<text x="16" y="23.7">Gantry</text>
<text x="110.4" y="22.4">1</text>
<text x="125.3" y="22.4">1</text>
<text x="134.3" y="22.4">Top</text>
<text x="171.8" y="22.4">.25 X 3 X 18</text>
<text x="235.4" y="22.4">Aluminum-6061</text>
<text x="54" y="24.3">alum.</text>
<text x="110.4" y="28.1">2</text>
<text x="125.3" y="28.1">2</text>
<text x="134.3" y="28.1">Sides</text>
<text x="171.8" y="28.1">.375 X 3 X 4.25</text>
<text x="235.4" y="28.1">Aluminum-6061</text>
<text x="16" y="32.1">Tool Rack</text>
<text x="58.5" y="32.3">1</text>
<text x="110.4" y="33.8">3</text>
<text x="125.3" y="33.8">1</text>
<text x="134.3" y="33.8">Bottom</text>
<text x="171.8" y="33.8">.25 X 4 X 18</text>
<text x="235.4" y="33.8">Aluminum-6061</text>
<text x="53.1" y="39.7">inch</text>
<text x="68.1" y="39.9">Brady Erny</text>
<text x="110.4" y="39.6">4</text>
<text x="125.3" y="39.6">1</text>
<text x="134.3" y="39.6">BackStrap1</text>
<text x="171.8" y="39.6">.125 X 1 X 17.75</text>
<text x="235.4" y="39.6">Aluminum-6061</text>
<text x="11.8" y="47.2">Note: Break all edges</text>
<text x="110.4" y="45.3">5</text>
<text x="125.3" y="45.3">3</text>
<text x="134.3" y="45.3">84985A15</text>
<text x="171.8" y="45.3">Round Nose Spring Plunger,</text>
<text x="235.4" y="45.3">SS</text>
<text x="171.8" y="51.1">5/16&quot;-18, 0.187&quot; nose length</text>
<text x="171.8" y="56.8">(for glue dispensing tool)</text>
<text x="110.4" y="62.5">6</text>
<text x="125.3" y="62.5">6</text>
<text x="134.3" y="62.5">84985A58</text>
<text x="171.8" y="62.5">Round Nose Spring Plunger,</text>
<text x="235.4" y="62.5">SS</text>
<text x="171.8" y="68.3">5/16&quot;-18, 0.084&quot; nose length</text>
<text x="171.8" y="74">(for vacuum pick-up tool)</text>
<text x="55.8" y="78.7">5</text>
<text x="88.6" y="78.4">6</text>
<text x="110.4" y="79.8">7</text>
<text x="124.1" y="79.8">12</text>
<text x="134.3" y="79.8">8-32 X 1/2 in</text>
<text x="171.8" y="79.8">SHCS</text>
<text x="235.4" y="79.8">SS</text>
<text x="157.7" y="118.2">1</text>
<text x="158.2" y="129.2">2</text>
<text x="152.9" y="156.1">4</text>
<text x="152.9" y="168.8">3</text>
<text x="154.9" y="204.5">7</text>
</g>
<g font-size="3.6">
<text x="68" y="24.8">494-5518</text>
<text x="88" y="25">12/16/10</text>
<text x="64.3" y="32.6">41010000-8000028143</text>
<text x="8.1" y="39.8">Tool Rack Assembly.iam</text>
</g>
<g font-size="2.5">
<text x="8.7" y="8.1">Unless Otherwise Specified</text>
<text x="6.2" y="21.1">Project</text>
<text x="67.5" y="21.7">Phone No.</text>
<text x="87.2" y="21">Date</text>
<text x="6.3" y="28.5">Sub Project</text>
<text x="50.2" y="28.9">Qty</text>
<text x="6.3" y="36.1">File Name</text>
<text x="50.5" y="36.7">Units</text>
<text x="65.2" y="36.4">Drawn By</text>
</g>
<text font-size="2.3" x="64.8" y="28.4">Acct No.</text>
<text font-size="2.2" x="50.2" y="21.1">Mtrl.</text>
<g font-size="1.8">
<text x="8.5" y="10.9">Dec Tol.</text>
<text x="7" y="17.2">XXX ± .005</text>
<text x="7.9" y="13.8">XX ± .01</text>
<text x="20" y="12.6">Ang Tol.</text>
<text x="31.2" y="12.4">DO NOT</text>
<text x="31.7" y="14.4">SCALE</text>
</g>
<text font-size="1.7" x="21.5" y="15.6">± .5</text>
</svg>
